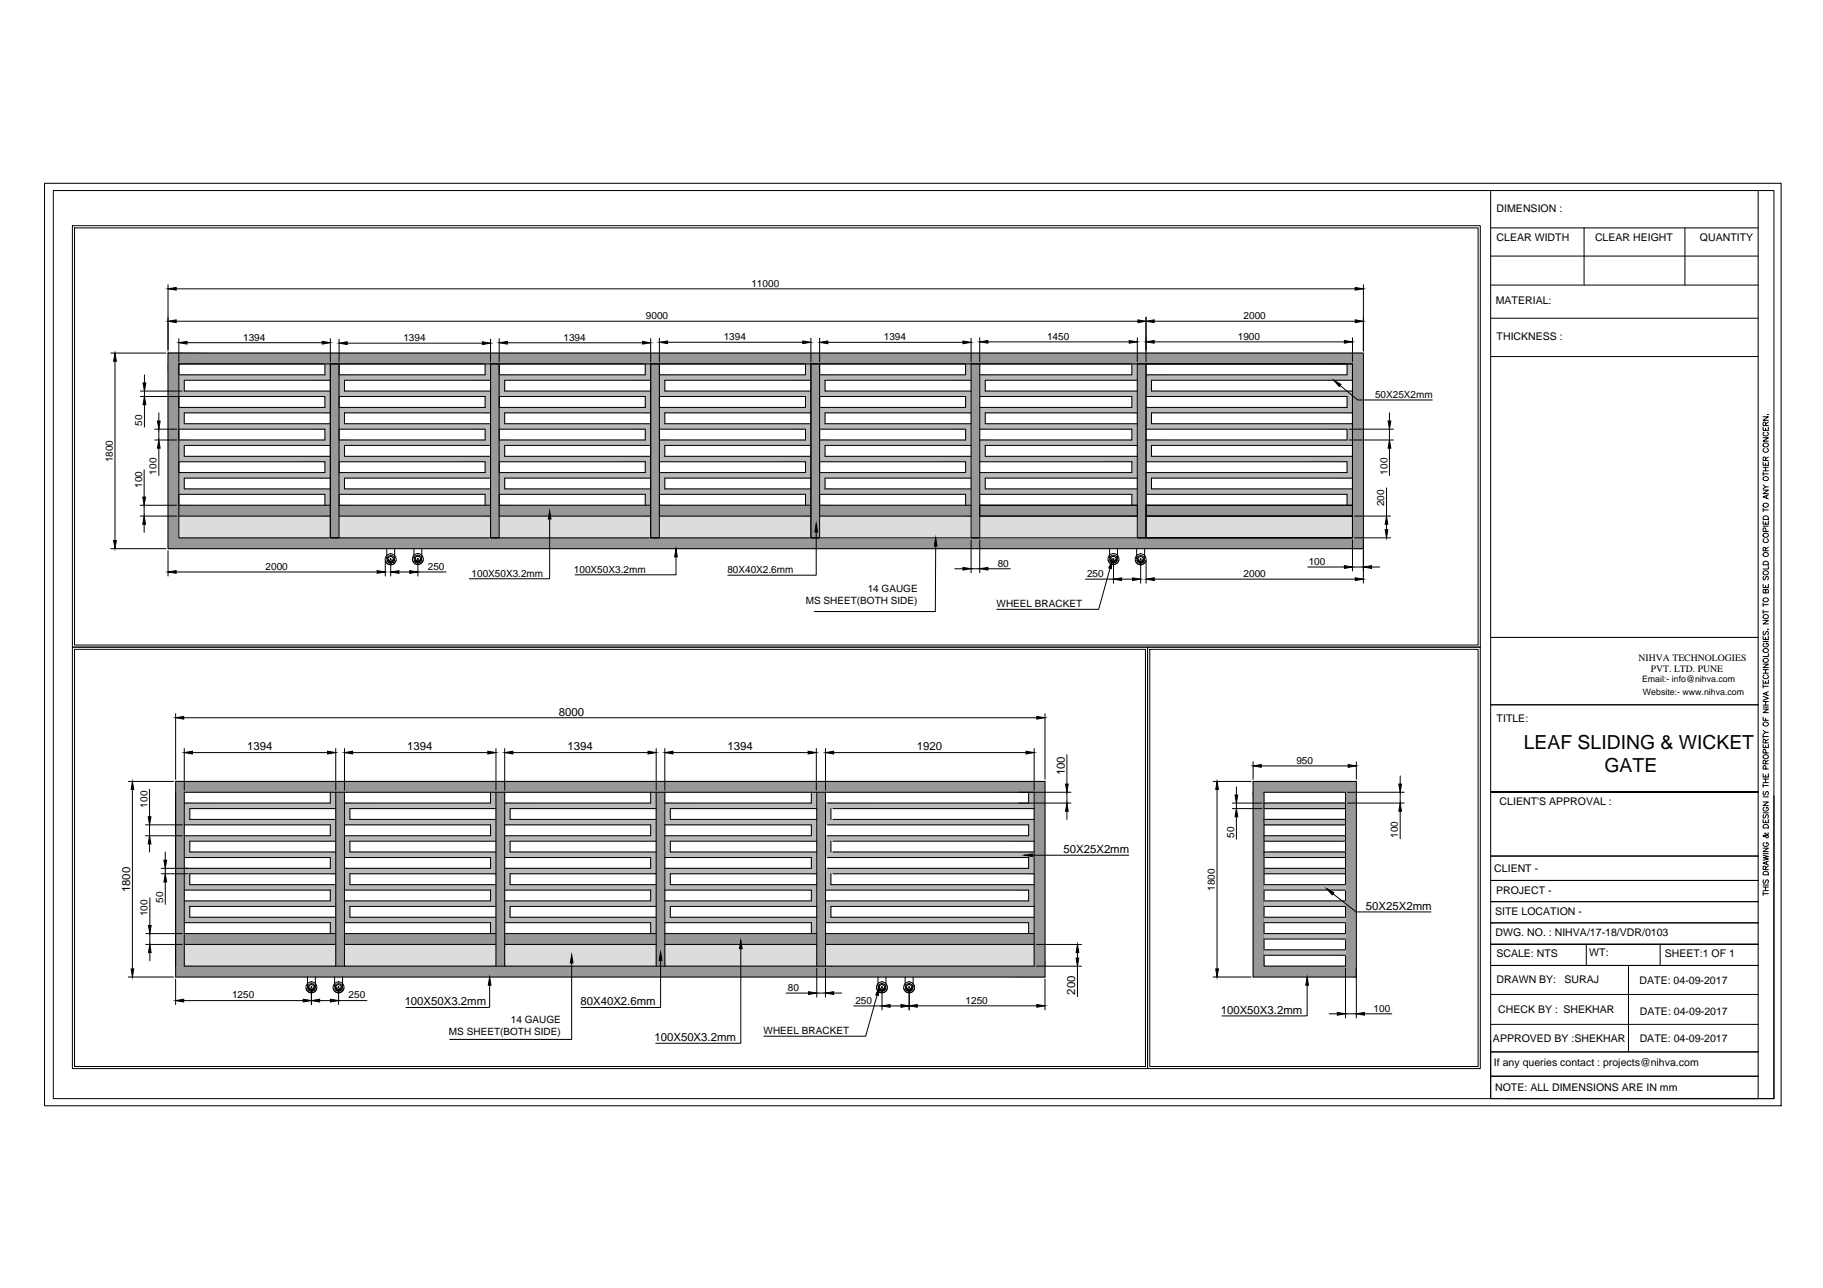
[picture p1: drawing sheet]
<svg xmlns="http://www.w3.org/2000/svg" width="841mm" height="594mm" viewBox="0 0 841 594" stroke-linecap="round" stroke-linejoin="round" font-family="sans-serif">
<!-- layer: 0 -->
<g fill="#989898" stroke="#989898" stroke-width=".46">
<path d="M78 163v5h551zM78 163h551v5z"/>
<path d="M624 168v80h5zM624 168h5v80z"/>
<path d="M78 168v80h5zM78 168h5v80z"/>
<path d="M78 248v5h551zM78 248h551v5z"/>
<path d="M83 233v5h69zM83 233h69v5z"/>
<path d="M525 168v80h4zM525 168h4v80z"/>
<path d="M448 168v80h4zM448 168h4v80z"/>
<path d="M374 168v80h4zM374 168h4v80z"/>
<path d="M300 168v80h4zM300 168h4v80z"/>
<path d="M152 168v80h4zM152 168h4v80z"/>
<path d="M226 168v80h4zM226 168h4v80z"/>
<path d="M156 233v5h70zM156 233h70v5z"/>
<path d="M230 233v5h70zM230 233h70v5z"/>
<path d="M304 233v5h70zM304 233h70v5z"/>
<path d="M378 233v5h70zM378 233h70v5z"/>
<path d="M452 233v5h73zM452 233h73v5z"/>
<path d="M529 233v5h95zM529 233h95v5z"/>
<path d="M81 360v5h401zM81 360h401v5z"/>
<path d="M477 365v81h5zM477 365h5v81z"/>
<path d="M81 365v81h4zM81 365h4v81z"/>
<path d="M81 446v5h401zM81 446h401v5z"/>
<path d="M155 365v81h4zM155 365h4v81z"/>
<path d="M303 365v81h4zM303 365h4v81z"/>
<path d="M229 365v81h4zM229 365h4v81z"/>
<path d="M377 365v81h4zM377 365h4v81z"/>
<path d="M381 431v5h96zM381 431h96v5z"/>
<path d="M85 431v5h70zM85 431h70v5z"/>
<path d="M159 431v5h70zM159 431h70v5z"/>
<path d="M233 431v5h70zM233 431h70v5z"/>
<path d="M307 431v5h70zM307 431h70v5z"/>
<path d="M578 360v5h48zM578 360h48v5z"/>
<path d="M621 365v81h5zM621 365h5v81z"/>
<path d="M578 365v81h5zM578 365h5v81z"/>
<path d="M578 446v5h48zM578 446h48v5z"/>
</g>
<g fill="none" stroke="#000" stroke-width=".46">
<path d="M21 85h801v425h-801zM25 88h793v419h-793zM688 88v419h123v-419M33 104h650v194h-650zM34 105h648v193h-648zM688 105h123M688 118h123M731 105v26M777 105v26M78 131v31M81 133h544M629 131v31"/>
<path d="M688 131h123M81 148h444M83 156v11M86 158h63M152 156v11M156 156v11M160 158h63M226 156v11M230 156v11M234 158h62M300 156v11M304 156v11"/>
<path d="M308 158h62M374 156v11M378 156v11M382 158h62M448 156v11M452 156v11M456 158h65M525 156v11M529 146v21M532 148h93M532 158h88M624 156v11"/>
<path d="M688 147h123M51 163h26M53 167v82M67 173v4M78 163h551v90h-551zM83 168h541v80h-541zM150 168v5h-67M152 168h4v80h-4zM152 168v80M152 175h-67v5h67M156 168v80M224 168v5h-68"/>
<path d="M226 168h4v80h-4zM226 175h-67v5h67M226 168v80M230 168v80M298 168v5h-68M300 168h4v80h-4zM300 175h-67v5h67M300 168v80M304 168v80M372 168v5h-68M374 168h4v80h-4zM374 175h-67v5h67"/>
<path d="M374 168v80M378 168v80M445 168v5h-67M448 168h4v80h-4zM448 175h-67v5h67M522 168v5h-70M525 168h4v80h-4zM525 175h-70v5h70M529 168h95v80h-95zM618 178l8 6h35M621 168v5h-92M624 175h-93v5h93"/>
<path d="M688 164h123M65 183h85v5h-67M65 180h19M67 180v3M67 187v10M71 198h11M73 190v4M73 198v5M83 198h67v5h-67M152 190h-67v5h67M156 198h68v5h-68M156 183h68v5h-68"/>
<path d="M226 190h-67v5h67M230 198h68v5h-68M230 183h68v5h-68M300 190h-67v5h67M304 198h68v5h-68M304 183h68v5h-68M374 190h-67v5h67M378 198h67v5h-67M378 183h67v5h-67M448 190h-67v5h67M452 198h70v5h-70M452 183h70v5h-70"/>
<path d="M525 190h-70v5h70M529 198h92v5h-92M529 183h92v5h-92M622 198h21M624 190h-93v5h93M641 190v4M641 198v5M813 197v2h3v-2M813 192h3l-3 2h3M814 199a.9 .9 0 0 0-1 1 .9 .9 0 0 0 1 1h1a.9 .9 0 0 0 1-1 .9 .9 0 0 0-1-1M815 196l-1-1-1 1h3M815 198v1"/>
<path d="M816 191h.1M816 195h-1M67 217v12M71 203h11M73 207v12M83 213h67v5h-67M152 205h-67v5h67M156 213h68v5h-68M226 205h-67v5h67M230 213h68v5h-68M300 205h-67v5h67M304 213h68v5h-68"/>
<path d="M374 205h-67v5h67M378 213h67v5h-67M448 205h-67v5h67M452 213h70v5h-70M525 205h-70v5h70M529 213h92v5h-92M622 203h21M624 205h-93v5h93M641 207v12M813 213v2h3v-2M813 202h3l-3 1h3M813 218v1"/>
<path d="M813 219h3M813 217h3M813 216h3M814 207a.9 .9 0 0 0-1 1 .9 .9 0 0 0 1 1h1a.9 .9 0 0 0 1-1 .9 .9 0 0 0-1-1M815 212l-1-1-1 1h3M815 214v1M815 216v1M816 211l-1 1M65 238h17M65 233h17M67 233v5M83 238h69"/>
<path d="M83 233h69M83 228h67v5M152 221h-67v5h67M156 238h70M156 233h70M156 228h68v5M226 221h-67v5h67M230 238h70M230 233h70M230 228h68v5M254 239v28h-38M300 221h-67v5h67"/>
<path d="M304 238h70M304 233h70M304 228h68v5M374 221h-67v5h67M378 238h70M378 233h70M378 228h67v5M448 221h-67v5h67M452 233h73v5h-73zM452 238h73M452 233h73M452 228h70v5"/>
<path d="M525 221h-70v5h70M529 233h95v5h-95zM529 238h95v10h-95zM529 238h95M529 233h95M529 228h92v5M624 221h-93v5h93M625 238h17M640 225v13M813 226h3l-3 2h3M813 234v2M813 235h3"/>
<path d="M813 224l2 1M813 238a1.6 1.6 0 0 1 3 1v1h-3zM815 229v1M816 228l-3 1 3 1M816 225h-1h-2M51 253h26M67 242v4M78 254v12M178 259v7M178 259a2.5 2.5 0 0 0 2 1 2.5 2.5 0 0 0 3-1M178 253v4l2 2h1l1-2M179 258h.1"/>
<path d="M179 258v1M179 257v1M179 259h.1M179 259l1 1M179 258a1.2 1.2 0 0 0 1 1 1.2 1.2 0 0 0 1-1M179 257h.1M179 260h1M180 256h-1M180 259v7M181 256h-1M181 256h.1M181 260h-1"/>
<path d="M181 260h.1M181 256v1M181 259v1M182 257h.1M182 259h-1M182 259h.1M182 258h.1M182 258v1M182 253v4M190 258a2.5 2.5 0 0 0 3 2 2.5 2.5 0 0 0 2-2M191 253v4l1 2h1l2-2v-4M191 258l1 1"/>
<path d="M191 258h.1M191 257h.1M192 259v1M192 258a1.2 1.2 0 0 0 1 1 1.2 1.2 0 0 0 1-1M192 259h1M192 256v1M193 256h-1M193 259v7M193 256h1M193 260h.1M194 256v1M194 259h.1"/>
<path d="M194 259l-1 1M194 257h.1M194 258v1M194 258h1M195 258h.1M195 258h-1M312 257v8h-47M377 245v20h-41M432 252v30h-56M448 249v15M452 249v15M511 258a2.5 2.5 0 0 0 3 2 2.5 2.5 0 0 0 2-2"/>
<path d="M512 253v4l1 2h1l2-2v-4M512 258v1M512 258h.1M512 257h.1M512 259h1M513 258a1.2 1.2 0 0 0 1 1 1.2 1.2 0 0 0 1-1M513 256l-1 1M513 259v1M513 259h1M514 256h-1M514 259v10M514 256h.1"/>
<path d="M514 256h1M515 256v1M515 259l-1 1M515 259h.1M515 258v1M515 258h.1M524 259a2.5 2.5 0 0 0 2 1 2.5 2.5 0 0 0 3-1M524 253v4l2 2h1l1-2v-4M525 258h-1M525 258v1M525 257v1M525 259h.1"/>
<path d="M525 259l1 1M525 257h.1M525 258a1.2 1.2 0 0 0 1 1 1.2 1.2 0 0 0 1-1M526 256h-1M526 260h.1M526 259v10M527 256h-1M527 256h.1M527 256v1M527 259l-1 1M528 257h.1M528 259h-1"/>
<path d="M528 258v1M528 258h.1M529 259v10M624 249v14M625 248h17M629 249v20M640 242v2M813 240v2h3v-2M813 243h3M813 259a1.6 1.6 0 0 1 3 1v1h-3zM814 248a1.1 1.1 0 0 0-1 2 .9 .9 0 0 0 1 0h1a.9 .9 0 0 0 1 0 1.1 1.1 0 0 0-1-2M815 254l-1-1-1 1h3"/>
<path d="M815 241v1M815 245v-1h-1l-1 1h3M816 252l-1 1M81 264h93M184 264h5M193 264h13M440 262h4M448 262h4M456 262h10M501 267h13M512 262l-5 19h-47M517 267h5"/>
<path d="M533 267h92M603 262h17M624 262h5M633 262h4M813 269v2h3v-2M813 278v2M813 279h3M814 266l-1 1h1l1-1v1M815 272h1v1h-3l1-1 1 1M815 270v1M816 261v1h-3M33 298h496v195h-496z"/>
<path d="M34 300h494v192h-494zM529 298h154v195h-154zM530 300h152v192h-152zM688 294h123M813 293v2h3v-2M813 286h3l-3 2h3M813 281v2M813 296h3M813 282h3M814 291l-1 2h1l1-2v2M814 297a.9 .9 0 0 0-1 1 .9 .9 0 0 0 1 0h1a.9 .9 0 0 0 1 0 .9 .9 0 0 0-1-1M815 294v1"/>
<path d="M816 290h.1M813 314v1h3v-1M813 306h3l-3 2h3M813 316v1M813 317h3M813 311h3M813 309h3M814 311a.9 .9 0 0 0-1 1 .9 .9 0 0 0 1 1h1a.9 .9 0 0 0 1-1 .9 .9 0 0 0-1-1M815 309v2M815 314v1M815 319v2M816 319l-3 1 3 1"/>
<path d="M816 301v2h-3M81 329v30M85 331h393M482 329v30M688 325h123M813 331v1h3M813 327h3l-3 2h3M813 321l3 1-3 1M813 339v2M813 340h3M813 337l2 1M813 326h3"/>
<path d="M813 325h3M813 324h3M815 324v1M815 331v1M816 338h-1l-2 1M85 345v19M89 347h62M155 345v19M159 345v19M163 347h62M229 345v19M233 345v19"/>
<path d="M237 347h62M303 345v19M307 345v19M310 347h63M377 345v19M381 345v19M385 347h88M477 345v19M492 348v14M578 351v8M582 353h40M626 351v8"/>
<path d="M646 358v4M813 357v1h3v-1M813 343v2h3v-2M813 359h3M815 352l-1-1-1 1h3M815 343l-1-2-1 2h3M815 344v1M815 357v1M815 359v2M815 355v-2h-1l-1 2h3M815 347v-1h-1l-1 1h3M816 351h-1"/>
<path d="M816 341l-1 1M59 360h21M61 364v83M69 364v13M81 360h401v91h-401zM152 365v5h-67M155 365v81M155 373h-67v5h67M159 365v81M226 365v5h-67M229 365v81M229 373h-68v5h68"/>
<path d="M233 365v81M300 365v5h-67M303 365v81M303 373h-68v5h68M307 365v81M374 365v5h-67M377 365v81M377 373h-68v5h68M381 365v81M382 370h112M383 373v5M384 378h93"/>
<path d="M384 373h93M475 365v5M477 365v81h-392v-81h409M492 365v5M492 374v4M560 360h17M561 364v83M569 370h13M569 373h13M570 363v4M570 370v3M570 377v10"/>
<path d="M578 360h48v91h-48zM583 365h38v81h-38zM583 370h38v3h-38zM583 378h38v2h-38zM583 370h38M583 378h38M583 373h38M622 365h26M622 370h26M646 365v5M646 374v13M811 365h-123h123"/>
<path d="M813 378v1h3v-1M813 370h3l-3 2h3M813 362v1M813 375h3M813 368h3M813 362h3M813 361h3M814 376v1l1-1h1l-1 1M814 365v2l1-2 1 1-1 1M814 372a.9 .9 0 0 0-1 1 .9 .9 0 0 0 1 1h1a.9 .9 0 0 0 1-1 .9 .9 0 0 0-1-1v1M815 379h.1M818 367v140h-123"/>
<path d="M67 385h17M67 380h17M69 380v5M69 389v4M76 393v4M85 380h67v5h-67M85 396h67v5h-78M155 388h-67v5h67M159 380h67v5h-67M159 396h67v5h-67M229 388h-68v5h68M233 380h67v5h-67"/>
<path d="M233 396h67v5h-67M303 388h-68v5h68M307 396h67v5h-67M307 380h67v5h-67M377 388h-68v5h68M382 396h93v5h-93M382 380h93v5h-93M383 388v5M384 393h93M384 388h93M476 394h45M583 385h38v3h-38z"/>
<path d="M583 393h38v3h-38zM583 396h38M583 385h38M583 393h38M583 388h38M583 380h38M688 395h123M813 394l3 1-3 1h3l-3 1M813 391h3l-3 2h3M813 394h3M813 381a1.5 1.5 0 0 1 3 0v1h-3zM814 389a.9 .9 0 0 0-1 1 .9 .9 0 0 0 1 0h1a.9 .9 0 0 0 1 0 .9 .9 0 0 0-1-1"/>
<path d="M814 384v1a1.3 1.3 0 0 1 2 0 1.3 1.3 0 0 1 0 1h-1l-1-1-1 1h2l1-2M815 397v2M816 397l-3 1 3 1M816 399l-1 1M69 414v13M74 403h13M76 401v2M76 407v10M85 411h67v5h-67M155 418h-67v5h67M155 403h-67v5h67M159 411h67v5h-67"/>
<path d="M229 418h-68v5h68M229 403h-68v5h68M233 411h67v5h-67M303 418h-68v5h68M303 403h-68v5h68M307 411h67v5h-67M377 418h-68v5h68M377 403h-68v5h68M381 411h94v5h-94M383 403v5h94M384 403h93M477 418h-94v5h94"/>
<path d="M583 416h38M583 418h38M583 411h38M583 401h38M583 408h38M583 403h38M615 412l11 9h34M688 406h123M688 416h123M813 412h3M813 411v2M813 411h3"/>
<path d="M813 409h3M813 408h3M813 402a1.6 1.6 0 0 1 3 1v1h-3zM814 406l-1 1h1l1-1v1M815 401l-1-1v-1l-1 2h3M815 409v2M67 436h17M67 431h17M69 431v5M69 439v4M85 426h67v5M85 436h70"/>
<path d="M85 431h70M159 426h67v5M159 436h70M159 431h70M233 426h67v5M233 436h70M233 431h70M307 436h70M307 431h70M307 426h67v5M342 438v43h-39M381 436h96"/>
<path d="M381 431h96M381 426h94v5M478 436h21M497 439v3M583 431h38M583 426h38M583 423h38M583 433h38M583 438h38M688 426h123M732 436v9M766 436v9"/>
<path d="M811 436h-123h123M59 451h21M81 452v11M141 456a2.5 2.5 0 0 0 3 2 2.5 2.5 0 0 0 2-2M142 451v4l1 1h1l1-1v-4M142 455v1M142 456h.1M142 456v1M142 455h.1M142 454v1M142 457h1M143 456a1.2 1.2 0 0 0 1 1 1.2 1.2 0 0 0 1-1"/>
<path d="M143 454h-1M143 457h.1M143 454h.1M144 454h-1M144 456v7M144 454h.1M144 457h-1M144 457h.1M145 454h.1M145 457h-1M145 454v1M145 456v1"/>
<path d="M145 456h.1M145 455h.1M154 456a2.5 2.5 0 0 0 2 2 2.5 2.5 0 0 0 3-2M154 451v4l2 1h1l1-1v-4M155 455l-1 1M155 456h.1M155 456v1M155 455h.1M155 454v1M155 457h1M155 456a1.2 1.2 0 0 0 1 1 1.2 1.2 0 0 0 1-1M155 454h.1"/>
<path d="M156 454h-1M156 454h.1M156 456v7M156 454h1M157 454h.1M158 454v1M158 456l-2 1M158 456v1M158 455h.1M158 456h.1M226 454v11h-39M264 444v35h-57"/>
<path d="M305 443v22h-37M363 458h10M377 447v13M377 458h4M381 447v13M385 458h3M404 456a2.5 2.5 0 0 0 3 2 2.5 2.5 0 0 0 2-2M405 459l-6 19h-47M405 451v4l1 1h1l2-1v-4M405 455v1M405 456h.1M405 456l1 1"/>
<path d="M405 455h.1M406 454l-1 1M406 457h.1M406 456a1.2 1.2 0 0 0 1 1 1.2 1.2 0 0 0 1-1M406 454h.1M406 457h1M407 454h-1M407 454h.1M407 456v10M407 454h1M408 457h-1M408 454h.1"/>
<path d="M408 457h-2M408 454l1 1M408 456v1M408 456h.1M409 456h.1M409 455h.1M417 456a2.5 2.5 0 0 0 2 2 2.5 2.5 0 0 0 3-2M418 451v4l1 1h1l1-1v-4M418 455v1M418 456h.1M418 456l1 1M418 455h.1"/>
<path d="M418 454v1M418 457h.1M418 456a1.2 1.2 0 0 0 1 1 1.2 1.2 0 0 0 2-1M418 454h.1M419 454h.1M419 454h1M419 457h.1M419 457h1M419 456v10M420 454h.1M420 454h1M421 454v1"/>
<path d="M421 456l-2 1M421 456v1M421 455h.1M421 456h.1M478 446h21M482 452v14M497 446v14M560 451h17M583 441h38M603 454v15h-39M621 447v22M626 447v22"/>
<path d="M688 445h123M688 459h123M751 445v40M85 462h55M147 462h5M156 462h13M394 464h13M411 464h5M423 464h55M613 468h4M621 468h5M629 468h13"/>
<path d="M688 472h123M688 485h123M688 496h123"/>
<circle cx="814" cy="205" r="1.1"/>
<circle cx="814" cy="221" r="1.1"/>
<circle cx="814" cy="233" r="1.1"/>
<circle cx="180" cy="258" r="2.5"/>
<circle cx="180" cy="258" r="1.2"/>
<circle cx="180" cy="258" r=".2"/>
<circle cx="193" cy="258" r="2.5"/>
<circle cx="193" cy="258" r="1.2"/>
<circle cx="193" cy="258" r=".2"/>
<circle cx="514" cy="258" r="2.5"/>
<circle cx="514" cy="258" r="1.2"/>
<circle cx="514" cy="258" r=".2"/>
<circle cx="526" cy="258" r="2.5"/>
<circle cx="526" cy="258" r="1.2"/>
<circle cx="526" cy="258" r=".2"/>
<circle cx="814" cy="256" r="1.1"/>
<circle cx="814" cy="247" r="1.1"/>
<circle cx="814" cy="264" r="1.1"/>
<circle cx="814" cy="277" r="1.1"/>
<circle cx="814" cy="284" r="1.1"/>
<circle cx="814" cy="305" r="1.1"/>
<circle cx="814" cy="300" r="1.1"/>
<circle cx="814" cy="334" r="1.1"/>
<circle cx="814" cy="349" r="1.1"/>
<circle cx="144" cy="455" r="2.5"/>
<circle cx="144" cy="455" r="1.2"/>
<circle cx="144" cy="455" r=".2"/>
<circle cx="156" cy="455" r="2.5"/>
<circle cx="156" cy="455" r="1.2"/>
<circle cx="156" cy="455" r=".2"/>
<circle cx="407" cy="455" r="2.5"/>
<circle cx="407" cy="455" r="1.2"/>
<circle cx="407" cy="455" r=".2"/>
<circle cx="419" cy="455" r="2.5"/>
<circle cx="419" cy="455" r="1.2"/>
<circle cx="419" cy="455" r=".2"/>
</g>
<g fill="#bababa" stroke="#bababa" stroke-width=".46">
<path d="M150 168v5h2zM150 168h2v5z"/>
<path d="M83 173v2h69zM83 173h69v2z"/>
<path d="M83 175v5h2zM83 175h2v5z"/>
<path d="M83 180v3h69zM83 180h69v3z"/>
<path d="M150 183v5h2zM150 183h2v5z"/>
<path d="M83 188v2h69zM83 188h69v2z"/>
<path d="M83 190v5h2zM83 190h2v5z"/>
<path d="M83 195v3h69zM83 195h69v3z"/>
<path d="M150 198v5h2zM150 198h2v5z"/>
<path d="M83 203v2h69zM83 203h69v2z"/>
<path d="M83 205v5h2zM83 205h2v5z"/>
<path d="M83 210v3h69zM83 210h69v3z"/>
<path d="M150 213v5h2zM150 213h2v5z"/>
<path d="M83 218v3h69zM83 218h69v3z"/>
<path d="M83 221v5h2zM83 221h2v5z"/>
<path d="M83 226v2h69zM83 226h69v2z"/>
<path d="M150 228v5h2zM150 228h2v5z"/>
<path d="M224 168v5h2zM224 168h2v5z"/>
<path d="M156 173v2h70zM156 173h70v2z"/>
<path d="M156 175v5h3zM156 175h3v5z"/>
<path d="M156 180v3h70zM156 180h70v3z"/>
<path d="M224 183v5h2zM224 183h2v5z"/>
<path d="M156 188v2h70zM156 188h70v2z"/>
<path d="M156 190v5h3zM156 190h3v5z"/>
<path d="M156 195v3h70zM156 195h70v3z"/>
<path d="M224 198v5h2zM224 198h2v5z"/>
<path d="M156 203v2h70zM156 203h70v2z"/>
<path d="M156 205v5h3zM156 205h3v5z"/>
<path d="M156 210v3h70zM156 210h70v3z"/>
<path d="M224 213v5h2zM224 213h2v5z"/>
<path d="M156 218v3h70zM156 218h70v3z"/>
<path d="M156 221v5h3zM156 221h3v5z"/>
<path d="M156 226v2h70zM156 226h70v2z"/>
<path d="M224 228v5h2zM224 228h2v5z"/>
<path d="M298 168v5h2zM298 168h2v5z"/>
<path d="M230 173v2h70zM230 173h70v2z"/>
<path d="M230 175v5h3zM230 175h3v5z"/>
<path d="M230 180v3h70zM230 180h70v3z"/>
<path d="M298 183v5h2zM298 183h2v5z"/>
<path d="M230 188v2h70zM230 188h70v2z"/>
<path d="M230 190v5h3zM230 190h3v5z"/>
<path d="M230 195v3h70zM230 195h70v3z"/>
<path d="M298 198v5h2zM298 198h2v5z"/>
<path d="M230 203v2h70zM230 203h70v2z"/>
<path d="M230 205v5h3zM230 205h3v5z"/>
<path d="M230 210v3h70zM230 210h70v3z"/>
<path d="M298 213v5h2zM298 213h2v5z"/>
<path d="M230 218v3h70zM230 218h70v3z"/>
<path d="M230 221v5h3zM230 221h3v5z"/>
<path d="M230 226v2h70zM230 226h70v2z"/>
<path d="M298 228v5h2zM298 228h2v5z"/>
<path d="M372 168v5h2zM372 168h2v5z"/>
<path d="M304 173v2h70zM304 173h70v2z"/>
<path d="M304 175v5h3zM304 175h3v5z"/>
<path d="M304 180v3h70zM304 180h70v3z"/>
<path d="M372 183v5h2zM372 183h2v5z"/>
<path d="M304 188v2h70zM304 188h70v2z"/>
<path d="M304 190v5h3zM304 190h3v5z"/>
<path d="M304 195v3h70zM304 195h70v3z"/>
<path d="M372 198v5h2zM372 198h2v5z"/>
<path d="M304 203v2h70zM304 203h70v2z"/>
<path d="M304 205v5h3zM304 205h3v5z"/>
<path d="M304 210v3h70zM304 210h70v3z"/>
<path d="M372 213v5h2zM372 213h2v5z"/>
<path d="M304 218v3h70zM304 218h70v3z"/>
<path d="M304 221v5h3zM304 221h3v5z"/>
<path d="M304 226v2h70zM304 226h70v2z"/>
<path d="M372 228v5h2zM372 228h2v5z"/>
<path d="M445 168v5h3zM445 168h3v5z"/>
<path d="M378 173v2h70zM378 173h70v2z"/>
<path d="M378 175v5h3zM378 175h3v5z"/>
<path d="M378 180v3h70zM378 180h70v3z"/>
<path d="M445 183v5h3zM445 183h3v5z"/>
<path d="M378 188v2h70zM378 188h70v2z"/>
<path d="M378 190v5h3zM378 190h3v5z"/>
<path d="M378 195v3h70zM378 195h70v3z"/>
<path d="M445 198v5h3zM445 198h3v5z"/>
<path d="M378 203v2h70zM378 203h70v2z"/>
<path d="M378 205v5h3zM378 205h3v5z"/>
<path d="M378 210v3h70zM378 210h70v3z"/>
<path d="M445 213v5h3zM445 213h3v5z"/>
<path d="M378 218v3h70zM378 218h70v3z"/>
<path d="M378 221v5h3zM378 221h3v5z"/>
<path d="M378 226v2h70zM378 226h70v2z"/>
<path d="M445 228v5h3zM445 228h3v5z"/>
<path d="M522 168v5h3zM522 168h3v5z"/>
<path d="M452 173v2h73zM452 173h73v2z"/>
<path d="M452 175v5h3zM452 175h3v5z"/>
<path d="M452 180v3h73zM452 180h73v3z"/>
<path d="M522 183v5h3zM522 183h3v5z"/>
<path d="M452 188v2h73zM452 188h73v2z"/>
<path d="M452 190v5h3zM452 190h3v5z"/>
<path d="M452 195v3h73zM452 195h73v3z"/>
<path d="M522 198v5h3zM522 198h3v5z"/>
<path d="M452 203v2h73zM452 203h73v2z"/>
<path d="M452 205v5h3zM452 205h3v5z"/>
<path d="M452 210v3h73zM452 210h73v3z"/>
<path d="M522 213v5h3zM522 213h3v5z"/>
<path d="M452 218v3h73zM452 218h73v3z"/>
<path d="M452 221v5h3zM452 221h3v5z"/>
<path d="M452 226v2h73zM452 226h73v2z"/>
<path d="M522 228v5h3zM522 228h3v5z"/>
<path d="M621 168v5h3zM621 168h3v5z"/>
<path d="M529 173v2h95zM529 173h95v2z"/>
<path d="M529 175v5h2zM529 175h2v5z"/>
<path d="M529 180v3h95zM529 180h95v3z"/>
<path d="M621 183v5h3zM621 183h3v5z"/>
<path d="M529 188v2h95zM529 188h95v2z"/>
<path d="M529 190v5h2zM529 190h2v5z"/>
<path d="M529 195v3h95zM529 195h95v3z"/>
<path d="M621 198v5h3zM621 198h3v5z"/>
<path d="M529 203v2h95zM529 203h95v2z"/>
<path d="M529 205v5h2zM529 205h2v5z"/>
<path d="M529 210v3h95zM529 210h95v3z"/>
<path d="M621 213v5h3zM621 213h3v5z"/>
<path d="M529 218v3h95zM529 218h95v3z"/>
<path d="M529 221v5h2zM529 221h2v5z"/>
<path d="M529 226v2h95zM529 226h95v2z"/>
<path d="M621 228v5h3zM621 228h3v5z"/>
<path d="M300 365v5h3zM300 365h3v5z"/>
<path d="M233 370v3h70zM233 370h70v3z"/>
<path d="M233 373v5h2zM233 373h2v5z"/>
<path d="M233 378v2h70zM233 378h70v2z"/>
<path d="M300 380v5h3zM300 380h3v5z"/>
<path d="M233 385v3h70zM233 385h70v3z"/>
<path d="M233 388v5h2zM233 388h2v5z"/>
<path d="M233 393v3h70zM233 393h70v3z"/>
<path d="M300 396v5h3zM300 396h3v5z"/>
<path d="M233 401v2h70zM233 401h70v2z"/>
<path d="M233 403v5h2zM233 403h2v5z"/>
<path d="M233 408v3h70zM233 408h70v3z"/>
<path d="M300 411v5h3zM300 411h3v5z"/>
<path d="M233 416v2h70zM233 416h70v2z"/>
<path d="M233 418v5h2zM233 418h2v5z"/>
<path d="M233 423v3h70zM233 423h70v3z"/>
<path d="M300 426v5h3zM300 426h3v5z"/>
<path d="M226 365v5h3zM226 365h3v5z"/>
<path d="M159 370v3h70zM159 370h70v3z"/>
<path d="M159 373v5h2zM159 373h2v5z"/>
<path d="M159 378v2h70zM159 378h70v2z"/>
<path d="M226 380v5h3zM226 380h3v5z"/>
<path d="M159 385v3h70zM159 385h70v3z"/>
<path d="M159 388v5h2zM159 388h2v5z"/>
<path d="M159 393v3h70zM159 393h70v3z"/>
<path d="M226 396v5h3zM226 396h3v5z"/>
<path d="M159 401v2h70zM159 401h70v2z"/>
<path d="M159 403v5h2zM159 403h2v5z"/>
<path d="M159 408v3h70zM159 408h70v3z"/>
<path d="M226 411v5h3zM226 411h3v5z"/>
<path d="M159 416v2h70zM159 416h70v2z"/>
<path d="M159 418v5h2zM159 418h2v5z"/>
<path d="M159 423v3h70zM159 423h70v3z"/>
<path d="M226 426v5h3zM226 426h3v5z"/>
<path d="M152 365v5h3zM152 365h3v5z"/>
<path d="M85 370v3h70zM85 370h70v3z"/>
<path d="M85 373v5h3zM85 373h3v5z"/>
<path d="M85 378v2h70zM85 378h70v2z"/>
<path d="M152 380v5h3zM152 380h3v5z"/>
<path d="M85 385v3h70zM85 385h70v3z"/>
<path d="M85 388v5h3zM85 388h3v5z"/>
<path d="M85 393v3h70zM85 393h70v3z"/>
<path d="M152 396v5h3zM152 396h3v5z"/>
<path d="M85 401v2h70zM85 401h70v2z"/>
<path d="M85 403v5h3zM85 403h3v5z"/>
<path d="M85 408v3h70zM85 408h70v3z"/>
<path d="M152 411v5h3zM152 411h3v5z"/>
<path d="M85 416v2h70zM85 416h70v2z"/>
<path d="M85 418v5h3zM85 418h3v5z"/>
<path d="M85 423v3h70zM85 423h70v3z"/>
<path d="M152 426v5h3zM152 426h3v5z"/>
<path d="M374 365v5h3zM374 365h3v5z"/>
<path d="M307 370v3h70zM307 370h70v3z"/>
<path d="M307 373v5h2zM307 373h2v5z"/>
<path d="M307 378v2h70zM307 378h70v2z"/>
<path d="M374 380v5h3zM374 380h3v5z"/>
<path d="M307 385v3h70zM307 385h70v3z"/>
<path d="M307 388v5h2zM307 388h2v5z"/>
<path d="M307 393v3h70zM307 393h70v3z"/>
<path d="M374 396v5h3zM374 396h3v5z"/>
<path d="M307 401v2h70zM307 401h70v2z"/>
<path d="M307 403v5h2zM307 403h2v5z"/>
<path d="M307 408v3h70zM307 408h70v3z"/>
<path d="M374 411v5h3zM374 411h3v5z"/>
<path d="M307 416v2h70zM307 416h70v2z"/>
<path d="M307 418v5h2zM307 418h2v5z"/>
<path d="M307 423v3h70zM307 423h70v3z"/>
<path d="M374 426v5h3zM374 426h3v5z"/>
<path d="M475 365v5h2zM475 365h2v5z"/>
<path d="M381 370v3h96zM381 370h96v3z"/>
<path d="M381 373v5h2zM381 373h2v5z"/>
<path d="M381 378v2h96zM381 378h96v2z"/>
<path d="M475 380v5h2zM475 380h2v5z"/>
<path d="M381 385v3h96zM381 385h96v3z"/>
<path d="M381 388v5h2zM381 388h2v5z"/>
<path d="M381 393v3h96zM381 393h96v3z"/>
<path d="M475 396v5h2zM475 396h2v5z"/>
<path d="M381 401v2h96zM381 401h96v2z"/>
<path d="M381 403v5h2zM381 403h2v5z"/>
<path d="M381 408v3h96zM381 408h96v3z"/>
<path d="M475 411v5h2zM475 411h2v5z"/>
<path d="M381 416v2h96zM381 416h96v2z"/>
<path d="M381 418v5h2zM381 418h2v5z"/>
<path d="M381 423v3h96zM381 423h96v3z"/>
<path d="M475 426v5h2zM475 426h2v5z"/>
<path d="M583 401v2h38zM583 401h38v2z"/>
<path d="M583 370v3h38zM583 370h38v3z"/>
<path d="M583 438v3h38zM583 438h38v3z"/>
<path d="M583 431v2h38zM583 431h38v2z"/>
<path d="M583 423v3h38zM583 423h38v3z"/>
<path d="M583 416v2h38zM583 416h38v2z"/>
<path d="M583 408v3h38zM583 408h38v3z"/>
<path d="M583 393v3h38zM583 393h38v3z"/>
<path d="M583 385v3h38zM583 385h38v3z"/>
<path d="M583 378v2h38zM583 378h38v2z"/>
</g>
<g fill="#dcdcdc" stroke="#dcdcdc" stroke-width=".46">
<path d="M378 238h70v10z"/>
<path d="M452 238h73v10z"/>
<path d="M83 238v10h69zM83 238h69v10z"/>
<path d="M156 238v10h70zM156 238h70v10z"/>
<path d="M230 238v10h70zM230 238h70v10z"/>
<path d="M304 238v10h70zM304 238h70v10z"/>
<path d="M378 248h70zM378 238l70 10h-70z"/>
<path d="M452 248h73zM452 238l73 10h-73z"/>
<path d="M529 238v10h95zM529 238h95v10z"/>
<path d="M85 436v10h70zM85 436h70v10z"/>
<path d="M381 436v10h96zM381 436h96v10z"/>
<path d="M307 436v10h70zM307 436h70v10z"/>
<path d="M233 436v10h70zM233 436h70v10z"/>
<path d="M159 436v10h70zM159 436h70v10z"/>
</g>
<g fill="#000" stroke="#000" stroke-width=".46">
<path d="M78 133h3v1zM625 133h4l-4 1zM78 148h3v1zM83 158l3-1v2zM149 157l3 1-3 1zM156 158h4v1zM223 158h3l-3 1zM230 158l4-1v2zM296 157l4 1-4 1zM304 158l4-1v1zM370 157l4 1h-4zM378 158l4-1v2z"/>
<path d="M444 157l4 1-4 1zM452 158l4-1v1zM521 157l4 1h-4zM525 148h4l-4 1zM529 148h3v1zM529 158l3-1v1zM620 157l4 1h-4zM625 148h4l-4 1zM53 163l1 4h-2zM66 177h1v3zM615 175l4 2-1 1zM67 183v4h-1z"/>
<path d="M73 194h1l-1 4zM640 194h2l-1 4zM73 203l1 4h-1zM641 203l1 4h-2zM66 229h1v4zM254 236v3h-1zM52 249h2l-1 4zM67 238v4h-1zM312 253v4h-1zM377 242v3h-1zM432 248v4h-1zM639 244h1v4z"/>
<path d="M640 238v4h-1zM78 264l3-1v1zM174 263l4 1h-4zM180 264l4-1v1zM189 263l4 1h-4zM444 262h4l-4 1zM452 262h4v1zM513 258v4h-1zM514 267h3v1zM522 267h4l-4 1zM529 267l4-1v2zM620 261l4 1h-4z"/>
<path d="M625 266l4 1-4 1zM629 262l4-1v1zM81 331l4-1v2zM478 330l4 1-4 1zM85 347l4-1v2zM151 346l4 1-4 1zM159 347l4-1v2zM225 346l4 1-4 1zM233 347l4-1v2zM299 346l4 1-4 1zM307 347l3-1v2zM373 346l4 1-4 1z"/>
<path d="M381 347l4-1v2zM473 346l4 1-4 1zM578 353h4v1zM622 353h4l-4 1zM61 360l1 4h-2zM68 377h2l-1 3zM492 370l1 4h-1zM492 362h1l-1 3zM561 360l1 4h-1zM570 367h1l-1 3zM570 373l1 4h-1zM645 362h2l-1 3z"/>
<path d="M646 370l1 4h-2zM69 385l1 4h-2zM76 397h1l-1 4zM473 394h3v1zM76 403l1 4h-1zM612 410l3 2v1zM69 436l1 3h-2zM68 427h2l-1 4zM342 434v4h-1zM497 436l1 3h-2zM60 447h2l-1 4zM226 451l1 3h-2z"/>
<path d="M264 440v4h-1zM305 439v4h-1zM373 457l4 1-4 1zM381 458l4-1v2zM406 455l-1 4h-1zM496 442h2l-1 4zM561 447h1l-1 4zM603 451l1 3h-2zM81 462l4-1v1zM140 461l4 1h-4zM144 462l3-1v1zM152 461l4 1h-4z"/>
<path d="M407 464l4-1v2zM416 463l3 1-3 1zM419 464l4-1v2zM478 463l4 1-4 1zM617 467l4 1h-4zM626 468l3-1v1z"/>
</g>
<g font-size="8.9">
<text x="703" y="345">LEAF SLIDING &amp; WICKET</text>
<text x="740" y="356">GATE</text>
</g>
<g font-size="5.2">
<text x="258" y="330">8000</text>
<text x="114" y="346">1394</text>
<text x="188" y="346">1394</text>
<text x="262" y="346">1394</text>
<text x="336" y="346">1394</text>
<text x="423" y="346">1920</text>
<text x="491" y="358" transform="rotate(-90 491 358)">100</text>
<text x="491" y="393">50X25X2mm</text>
<text x="60" y="412" transform="rotate(-90 60 412)">1800</text>
<text x="630" y="420">50X25X2mm</text>
<text x="496" y="459" transform="rotate(-90 496 459)">200</text>
<text x="187" y="464">100X50X3.2mm</text>
<text x="268" y="464">80X40X2.6mm</text>
<text x="563" y="468">100X50X3.2mm</text>
<text x="302" y="480">100X50X3.2mm</text>
</g>
<g font-size="4.9">
<text x="690" y="98">DIMENSION :</text>
<text x="690" y="111">CLEAR WIDTH</text>
<text x="736" y="111">CLEAR HEIGHT</text>
<text x="784" y="111">QUANTITY</text>
<text x="690" y="140">MATERIAL:</text>
<text x="690" y="157">THICKNESS :</text>
<text x="690" y="333">TITLE:</text>
<text x="692" y="371">CLIENT'S APPROVAL :</text>
<text x="689" y="402">CLIENT -</text>
<text x="690" y="412">PROJECT -</text>
<text x="690" y="422">SITE LOCATION -</text>
<text x="690" y="432">DWG. NO. : NIHVA/17-18/VDR/0103</text>
<text x="690" y="441">SCALE: NTS</text>
<text x="733" y="441">WT:</text>
<text x="768" y="441">SHEET:1 OF 1</text>
<text x="690" y="454">DRAWN BY:</text>
<text x="722" y="454">SURAJ</text>
<text x="756" y="454">DATE: 04-09-2017</text>
<text x="691" y="467">CHECK BY : SHEKHAR</text>
<text x="757" y="468">DATE: 04-09-2017</text>
<text x="689" y="481">APPROVED BY :SHEKHAR</text>
<text x="756" y="481">DATE: 04-09-2017</text>
<text x="689" y="492">If any queries contact : projects@nihva.com</text>
<text x="690" y="503">NOTE: ALL DIMENSIONS ARE IN mm</text>
</g>
<g font-size="4.6">
<text x="347" y="132">11000</text>
<text x="298" y="147">9000</text>
<text x="574" y="147">2000</text>
<text x="112" y="157">1394</text>
<text x="186" y="157">1394</text>
<text x="260" y="157">1394</text>
<text x="334" y="157">1394</text>
<text x="408" y="157">1394</text>
<text x="483" y="157">1450</text>
<text x="571" y="157">1900</text>
<text x="634" y="183">50X25X2mm</text>
<text x="66" y="196" transform="rotate(-90 66 196)">50</text>
<text x="52" y="213" transform="rotate(-90 52 213)">1800</text>
<text x="72" y="219" transform="rotate(-90 72 219)">100</text>
<text x="640" y="219" transform="rotate(-90 640 219)">100</text>
<text x="66" y="225" transform="rotate(-90 66 225)">100</text>
<text x="639" y="233" transform="rotate(-90 639 233)">200</text>
<text x="123" y="263">2000</text>
<text x="197" y="263">250</text>
<text x="460" y="261">80</text>
<text x="604" y="261">100</text>
<text x="218" y="266">100X50X3.2mm</text>
<text x="265" y="264">100X50X3.2mm</text>
<text x="336" y="264">80X40X2.6mm</text>
<text x="502" y="266">250</text>
<text x="574" y="266">2000</text>
<text x="400" y="273">14 GAUGE</text>
<text x="372" y="278">MS SHEET(BOTH SIDE)</text>
<text x="460" y="280">WHEEL BRACKET</text>
<text x="598" y="352">950</text>
<text x="68" y="372" transform="rotate(-90 68 372)">100</text>
<text x="569" y="386" transform="rotate(-90 569 386)">50</text>
<text x="645" y="386" transform="rotate(-90 645 386)">100</text>
<text x="560" y="411" transform="rotate(-90 560 411)">1800</text>
<text x="75" y="416" transform="rotate(-90 75 416)">50</text>
<text x="68" y="423" transform="rotate(-90 68 423)">100</text>
<text x="107" y="461">1250</text>
<text x="161" y="461">250</text>
<text x="363" y="457">80</text>
<text x="395" y="463">250</text>
<text x="445" y="463">1250</text>
<text x="634" y="467">100</text>
<text x="236" y="472">14 GAUGE</text>
<text x="207" y="478">MS SHEET(BOTH SIDE)</text>
<text x="352" y="477">WHEEL BRACKET</text>
</g>
<g font-size="4.5">
<text x="756" y="305">NIHVA TECHNOLOGIES</text>
<text x="762" y="310">PVT. LTD. PUNE</text>
</g>
<g font-size="4.1">
<text x="758" y="314">Email:- info@nihva.com</text>
<text x="758" y="320">Website:- www.nihva.com</text>
</g>
</svg>
